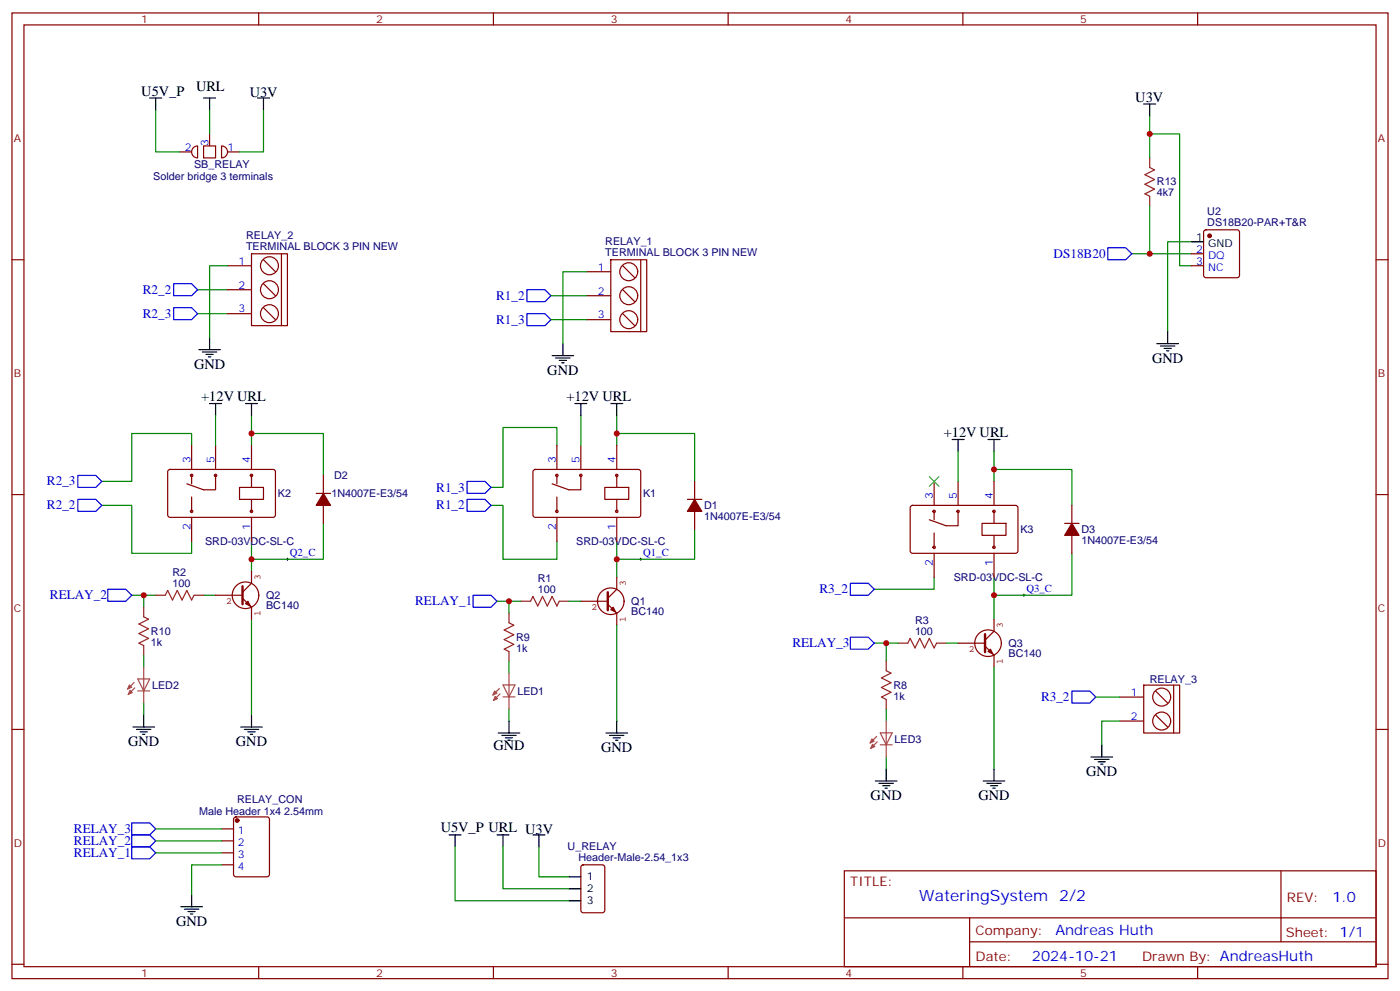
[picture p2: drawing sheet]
<svg xmlns="http://www.w3.org/2000/svg" width="412mm" height="292mm" viewBox="0 0 412 292" stroke-linecap="round" stroke-linejoin="round" font-family="sans-serif">
<g fill="none" stroke="#870000" stroke-width=".35">
<path d="M3.5 3.8h405.4v284.3h-405.4zM7.1 7.3h398.2v277.3h-398.2zM76.2 3.8v3.5M145.3 3.8v3.5M214.5 3.8v3.5M283.6 3.8v3.5M352.8 3.8v3.5M61.7 39.4v3.6M52.9 44.7h3.5M67 44.7h3.6M3.5 76.5h3.6M67 78.2h7.1"/>
<path d="M74.1 74.7h10.6v21.2h-10.6zM77.6 76.5l3.5 3.5M82.9 74.7v21.2M179.9 76.5h10.6v21.1h-10.6zM183.4 78.2l3.6 3.6M188.7 76.5v21.1M351 78.2h3.5M351 74.7h3.5M354.8 67.9l.4-.2h9.2l.5 .2 .2 .5v12.7l-.2 .5-.5 .2h-9.2l-.5-.3-.2-.4v-12.7zM405.3 76.5h3.6M67 85.3h7.1M67 92.4h7.1"/>
<path d="M77.6 83.5l3.5 3.6M77.6 90.6l3.5 3.5M172.9 80h7M172.9 87.1h7M172.9 94.1h7M183.4 85.3l3.6 3.5M183.4 92.4l3.6 3.5M49.6 138.4l.5-.2 30.6 .1 .4 .6v13l-.7 .4h-30.6l-.4-.7v-12.7zM56.4 131.2v7M56.4 140v2.5M63.5 140v4.2h-3.5l-5-1.7M63.5 131.2v7"/>
<path d="M74.1 131.2v7M74.1 140v3.5M95.2 140v5.3M157.2 138.4l.5-.2 30.6 .1 .4 .6v13l-.7 .4h-30.6l-.4-.7v-12.7zM164 131.2v7M164 140v2.5M171.1 140v4.2h-3.5l-5-1.7M171.1 131.2v7M181.7 131.2v7M181.7 140v3.5M3.5 145.6h3.6M56.4 146.3v4.3"/>
<path d="M56.4 152.3v7.1M70.6 143.5h7v3.5h-7zM74.1 147v3.6M74.1 152.3v7.1M93.1 145.3h4.3M95.2 148.8v5.3M164 146.3v4.3M164 152.3v7.1M178.2 143.5h7v3.5h-7zM181.7 147v3.6M181.7 152.3v7.1M202.5 147h4.2"/>
<path d="M204.6 141.7v5.3M204.6 150.6v5.3M268.3 149l.5-.2 30.6 .1 .5 .6-.1 13-.6 .4-30.7-.1-.4-.6v-12.7zM275.2 141.7v7.1M275.2 150.6v2.4M275.2 156.9v4.2M282.2 150.6v4.2h-3.5l-4.9-1.8M282.2 141.7v7.1M289.3 154.1h7v3.5h-7zM292.8 141.7v7.1M292.8 150.6v3.5M292.8 157.6v3.5"/>
<path d="M313.6 154.1h4.3M315.7 148.8v5.3M315.7 157.6v5.3M405.3 145.6h3.6M275.2 162.9v7.1M292.8 162.9v7.1M3.5 214.8h3.6M329.8 205.2h7.1M329.8 212.3h7.1M336.9 201.7h10.6v14.1h-10.6zM340.4 203.5l3.6 3.5M340.4 210.5l3.6 3.6"/>
<path d="M345.7 201.7v14.1M405.3 214.8h3.6M65.3 244.1h3.5M65.3 247.6h3.5M65.3 251.1h3.5M65.3 254.6h3.5M69 240.7l.5-.2h9.2l.6 .5 .1 16.5-.5 .6-9.4 .1-.7-.5v-16.5zM171.3 254.8l.5-.2h5.6l.7 .5 .1 12.9-.5 .7h-5.9l-.6-.4-.1-13zM248.7 256.4h156.6v28.2h-156.6zM377.3 256.4v20.9M248.7 270.2h156.5M285.6 277.3h119.6"/>
<path d="M285.6 270.2v14.2M3.5 283.9h3.6M76.2 284.6v3.5M145.3 284.6v3.5M214.5 284.6v3.5M283.6 284.6v3.5M352.8 284.6v3.5M405.3 283.9h3.6"/>
<circle cx="79.4" cy="78.2" r="2.65"/>
<circle cx="79.4" cy="92.4" r="2.65"/>
<circle cx="79.4" cy="85.3" r="2.65"/>
<circle cx="185.2" cy="87.1" r="2.65"/>
<circle cx="185.2" cy="94.1" r="2.65"/>
<circle cx="185.2" cy="80" r="2.65"/>
<circle cx="56.4" cy="140" r=".35"/>
<circle cx="63.5" cy="140" r=".35"/>
<circle cx="74.1" cy="140" r=".35"/>
<circle cx="164" cy="140" r=".35"/>
<circle cx="171.1" cy="140" r=".35"/>
<circle cx="181.7" cy="140" r=".35"/>
<circle cx="56.4" cy="150.6" r=".35"/>
<circle cx="74.1" cy="150.6" r=".35"/>
<circle cx="164" cy="150.6" r=".35"/>
<circle cx="181.7" cy="150.6" r=".35"/>
<circle cx="275.2" cy="150.6" r=".35"/>
<circle cx="282.2" cy="150.6" r=".35"/>
<circle cx="292.8" cy="150.6" r=".35"/>
<circle cx="275.2" cy="161.1" r=".35"/>
<circle cx="292.8" cy="161.1" r=".35"/>
<circle cx="342.2" cy="212.3" r="2.65"/>
<circle cx="342.2" cy="205.2" r="2.65"/>
</g>
<path d="M84.3 164.7h.7M84.7 164.3v.7M188.4 164.7h.7M188.7 164.3v.7M301.3 175.3h.7M301.6 174.9v.7" fill="none" stroke="#000" stroke-width=".29"/>
<g fill="none" stroke="#008700" stroke-width=".35">
<path d="M45.9 32.4v12.3h7M61.7 32.4v7M77.6 32.4v12.3h-7M338.7 34.1v5.3h8.8v38.8h3.5M338.7 39.4v7.1M67 78.2h-5.3v21.2M333.4 74.7h5.3M338.7 60.6v14.1h12.3M351 71.2h-7v26.4M58.2 92.4h8.8M58.2 85.3h8.8M162.3 87.1h10.6"/>
<path d="M162.3 94.1h10.6M172.9 80h-7.1v21.2M56.4 131.2v-3.6h-17.6v14.1h-8.8M63.5 122.3v8.9M74.1 127.6h21.1v12.4M74.1 122.3v8.9M164 131.2v-5.3h-15.8v17.6h-3.6M171.1 122.3v8.9M181.7 127.6h22.9v14.1M181.7 122.3v8.9M282.2 132.9v8.8M292.8 138.2h22.9v10.6"/>
<path d="M292.8 132.9v8.8M30 148.8h8.8v14.1h17.6v-3.5M74.1 159.4v8.8M95.2 154.1v10.6h-21.1M144.6 148.8h3.6v15.9h15.8v-5.3M181.7 159.4v10.6M204.6 155.9v8.8h-22.9M38.8 175.3h7.1M42.3 175.3v3.5M60 175.3h3.5M146.4 177h7.1M149.9 177v3.6"/>
<path d="M167.6 177h3.5M275.2 170v3.5h-17.7M292.8 170v12.3M315.7 162.9v12.4h-22.9M42.3 192.9v3.5M74.1 182.3v28.2M149.9 194.7v3.5M181.7 184.1v28.2M257.5 189.4h7.1M261.1 189.4v5.3M278.7 189.4h3.5M292.8 196.4v30"/>
<path d="M42.3 207v3.5M149.9 208.8v3.5M261.1 208.8v3.5M322.8 205.2h7M329.8 212.3h-5.2v7.1M261.1 222.9v3.5M45.9 244.1h19.4M45.9 247.6h19.4M45.9 251.1h19.4M65.3 254.6h-8.9v8.9M134.1 249.3v15.9h33.5M148.2 249.3v12.4h19.4"/>
<path d="M158.7 249.3v8.9h8.9"/>
</g>
<g fill="none" stroke="#000" stroke-width=".35">
<path d="M44.1 28.9h3.5M45.9 28.9v3.5M60 28.9h3.5M61.7 28.9v3.5M75.8 28.9h3.6M77.6 28.9v3.5M336.9 30.6h3.5M338.7 30.6v3.5M351 71.2h3.5M61.7 99.4v3.5M344 97.6v3.6M58.6 102.9h6.3"/>
<path d="M59.6 103.6h4.3M60.7 104.4h2.1M61.4 105.1h.7M61.7 118.8h3.6M63.5 118.8v3.5M72.3 118.8h3.5M74.1 118.8v3.5M162.6 104.7h6.4M163.7 105.4h4.2M164.7 106.1h2.2M165.5 106.8h.7M165.8 101.2v3.5"/>
<path d="M169.3 118.8h3.6M171.1 118.8v3.5M179.9 118.8h3.5M181.7 118.8v3.5M340.8 101.2h6.3M341.8 101.9h4.3M342.9 102.6h2.1M343.6 103.3h.7M280.5 129.4h3.5M282.2 129.4v3.5M291 129.4h3.6M292.8 129.4v3.5"/>
<path d="M39.2 214.1h6.3M40.2 214.8h4.2M41.3 215.5h2.1M42 216.2h.7M42.3 210.5v3.6M70.9 214.1h6.4M72 214.8h4.2M73 215.5h2.1M73.7 216.2h.7M74.1 210.5v3.6M146.8 215.8h6.3M147.8 216.5h4.2"/>
<path d="M148.9 217.2h2.1M149.6 217.9h.7M149.9 212.3v3.5M178.5 215.8h6.4M179.6 216.5h4.2M180.6 217.2h2.1M181.3 217.9h.7M181.7 212.3v3.5M324.6 219.4v3.5M257.9 229.9h6.3M258.9 230.6h4.3M260 231.4h2.1"/>
<path d="M260.7 232.1h.7M261.1 226.4v3.5M289.6 229.9h6.4M290.7 230.6h4.2M291.7 231.4h2.2M292.5 232.1h.7M292.8 226.4v3.5M321.4 222.9h6.3M322.4 223.6h4.3M323.5 224.3h2.1M324.2 225h.7M132.3 245.8h3.5"/>
<path d="M134.1 245.8v3.5M146.4 245.8h3.5M148.2 245.8v3.5M157 245.8h3.5M158.7 245.8v3.5M167.6 258.2h3.5M53.3 267h6.3M54.3 267.7h4.3M55.4 268.4h2.1M56.1 269.1h.7M56.4 263.5v3.5M167.6 265.2h3.5"/>
<path d="M167.6 261.7h3.5"/>
</g>
<path d="M338.7 46.5v2.8l1.4 .7-2.8 1.4 2.8 1.4-2.8 1.5 2.8 1.4-2.8 1.4 1.4 .7v2.8M42.3 178.8v2.8l1.4 .7-2.8 1.4 2.8 1.4-2.8 1.4 2.8 1.5-2.8 1.4 1.4 .7v2.8M45.9 175.3h2.8l.7-1.5 1.4 2.9 1.4-2.9 1.4 2.9 1.4-2.9 1.4 2.9 .7-1.4h2.9M153.5 177h2.8l.7-1.4 1.4 2.8 1.4-2.8 1.4 2.8 1.4-2.8 1.4 2.8 .7-1.4h2.9M149.9 180.6v2.8l1.4 .7-2.8 1.4 2.8 1.4-2.8 1.4 2.8 1.4-2.8 1.4 1.4 .7v2.9M261.1 194.7v2.8l1.4 .7-2.9 1.4 2.9 1.4-2.9 1.4 2.9 1.4-2.9 1.4 1.5 .8v2.8M264.6 189.4h2.8l.7-1.4 1.4 2.8 1.4-2.8 1.4 2.8 1.5-2.8 1.4 2.8 .7-1.4h2.8" fill="none" stroke="#8c2424" stroke-width=".35"/>
<g fill="none" stroke="#00f" stroke-width=".35">
<path d="M326.3 73h5.3l1.8 1.7-1.8 1.8h-5.3zM51.2 90.6h5.2l1.8 1.8-1.8 1.7h-5.2zM51.2 83.5h5.2l1.8 1.8-1.8 1.8h-5.2zM155.2 85.3h5.3l1.8 1.8-1.8 1.7h-5.3zM155.2 92.4h5.3l1.8 1.7-1.8 1.8h-5.3zM22.9 140h5.3l1.8 1.7-1.8 1.8h-5.3zM22.9 147h5.3l1.8 1.8-1.8 1.8h-5.3zM137.6 141.7h5.3l1.7 1.8-1.7 1.8h-5.3zM137.6 147h5.3l1.7 1.8-1.7 1.8h-5.3zM31.7 173.5h5.3l1.8 1.8-1.8 1.7h-5.3zM139.3 175.3h5.3l1.8 1.7-1.8 1.8h-5.3zM250.5 171.7h5.3l1.7 1.8-1.7 1.8h-5.3z"/>
<path d="M250.5 187.6h5.3l1.7 1.8-1.7 1.7h-5.3zM315.7 203.5h5.3l1.8 1.7-1.8 1.8h-5.3zM38.8 245.8h5.3l1.8 1.8-1.8 1.7h-5.3zM38.8 242.3h5.3l1.8 1.8-1.8 1.7h-5.3zM38.8 249.3h5.3l1.8 1.8-1.8 1.8h-5.3z"/>
</g>
<g fill="#870000" stroke="#870000" stroke-width=".35">
<path d="M204.6 147l2.1 3.6h-4.2z"/>
<path d="M315.7 154.1l2.2 3.5h-4.3z"/>
<path d="M95.2 145.3l2.2 3.5h-4.3z"/>
<circle cx="69.8" cy="241.6" r=".53"/>
<circle cx="356.3" cy="69.4" r=".53"/>
</g>
<g fill="none" stroke="#a64a4a" stroke-width=".35">
<path d="M40.6 199.9h3.5l-1.8 3.5zM42.3 196.4v7M149.9 198.2v7M39.5 201l-1.9 1.9M39.7 202.5l-2 2M40.6 203.4h3.5M42.3 203.5v3.5M147.1 202.7l-1.9 2M147.3 204.3l-2 1.9M148.2 201.7h3.5l-1.8 3.5zM148.2 205.2h3.5M149.9 205.3v3.5"/>
<path d="M258.2 216.8l-1.9 2M258.4 218.4l-1.9 2M259.3 215.8h3.5l-1.7 3.5zM259.3 219.3h3.5M261.1 212.3v7M261.1 219.4v3.5"/>
</g>
<g fill="#a64a4a" stroke="#a64a4a" stroke-width=".29">
<path d="M38.1 201.7l.7 .7-1.2 .5z"/>
<path d="M38.3 203.2l.7 .8-1.3 .5z"/>
<path d="M145.7 203.4l.7 .7-1.2 .6z"/>
<path d="M145.9 205l.7 .7-1.3 .5z"/>
<path d="M256.8 217.5l.7 .7-1.2 .6z"/>
<path d="M257 219.1l.7 .7-1.2 .6z"/>
</g>
<g fill="#850000" stroke="#850000" stroke-width=".35">
<path d="M291 191.8l.7-.7 .8 1.4z"/>
<path d="M73 177l.7 1.4-1.4-.7z"/>
<path d="M179.9 179.5l.7-.7 .7 1.4z"/>
</g>
<g fill="none" stroke="#850000" stroke-width=".35">
<path d="M63.5 175.3h7.9M71.4 176.1l2.7 2.7v3.5M74.1 168.2v3.5l-2.7 2.7M171.1 177h7.9M179 177.9l2.7 2.7v3.5M181.7 170v3.5l-2.7 2.6M282.2 189.4h8M290.2 190.3l2.6 2.6v3.5M292.8 182.3v3.5l-2.6 2.7M295 189.4a3.9 3.9 0 0 0-5.7-3.5 3.9 3.9 0 0 0-.7 6.6 3.9 3.9 0 0 0 6.3-2.3l.1-.8"/>
<circle cx="72.3" cy="175.3" r="3.9"/>
<circle cx="179.9" cy="177" r="3.9"/>
</g>
<path d="M71.4 172.6v5.3M179 174.4v5.3M290.2 186.7v5.3" fill="none" stroke="#850000" stroke-width=".71"/>
<path d="M273.8 140.3l2.8 2.9M276.6 140.3l-2.8 2.9" fill="none" stroke="#3c3" stroke-width=".35"/>
<path d="M57 43.5l1.2-.5v3.5a1.76 1.76 0 0 1-1.6-1.1 1.76 1.76 0 0 1 .4-1.9zM60 43h3.5v3.5h-3.5zM65.3 43a1.76 1.76 0 0 1 1.7 1.7 1.76 1.76 0 0 1-1.7 1.8z" fill="none" stroke="#900" stroke-width=".35"/>
<g fill="#c00">
<circle cx="261.1" cy="189.4" r=".88"/>
<circle cx="42.3" cy="175.3" r=".88"/>
<circle cx="149.9" cy="177" r=".88"/>
<circle cx="292.8" cy="175.3" r=".88"/>
<circle cx="292.8" cy="138.2" r=".88"/>
<circle cx="181.7" cy="164.7" r=".88"/>
<circle cx="181.7" cy="127.6" r=".88"/>
<circle cx="74.1" cy="164.7" r=".88"/>
<circle cx="74.1" cy="127.6" r=".88"/>
<circle cx="338.7" cy="74.7" r=".88"/>
<circle cx="338.7" cy="39.4" r=".88"/>
</g>
<g font-size="4.6" fill="#00f">
<text x="270.8" y="265.4">WateringSystem</text>
<text x="312" y="265.4">2/2</text>
</g>
<g font-size="4.2">
<text x="41.6" y="28.2">U5V_P</text>
<text x="57.7" y="26.7">URL</text>
<text x="73.6" y="28.5">U3V</text>
<text x="334.4" y="29.9">U3V</text>
<text x="339.4" y="106.8">GND</text>
<text x="57.1" y="108.6">GND</text>
<text x="161.2" y="110.3">GND</text>
<text x="59.3" y="118.1">+12V URL</text>
<text x="166.9" y="118.1">+12V URL</text>
<text x="278" y="128.7">+12V URL</text>
<text x="37.7" y="219.7">GND</text>
<text x="69.5" y="219.7">GND</text>
<text x="145.3" y="220.8">GND</text>
<text x="177.1" y="221.5">GND</text>
<text x="320" y="228.5">GND</text>
<text x="256.5" y="235.6">GND</text>
<text x="288.2" y="235.6">GND</text>
<text x="129.8" y="245.1">U5V_P URL U3V</text>
<text x="51.9" y="272.6">GND</text>
</g>
<g font-size="4.2" fill="#00f">
<text x="392.5" y="265.7">1.0</text>
<text x="310.9" y="275.2">Andreas Huth</text>
<text x="304" y="283">2024-10-21</text>
</g>
<g font-size="3.9" fill="#00f">
<text x="310.4" y="75.9">DS18B20</text>
<text x="42.1" y="86.5">R2_2</text>
<text x="146.1" y="88.3">R1_2</text>
<text x="42.1" y="93.5">R2_3</text>
<text x="146.1" y="95.3">R1_3</text>
<text x="13.8" y="142.9">R2_3</text>
<text x="13.8" y="150">R2_2</text>
<text x="128.5" y="144.7">R1_3</text>
<text x="128.5" y="150">R1_2</text>
<text x="14.7" y="176.4">RELAY_2</text>
<text x="122.3" y="178.2">RELAY_1</text>
<text x="241.4" y="174.7">R3_2</text>
<text x="233.4" y="190.5">RELAY_3</text>
<text x="306.6" y="206.5">R3_2</text>
<text x="21.8" y="245.3">RELAY_3</text>
<text x="21.8" y="248.8">RELAY_2</text>
<text x="21.8" y="252.3">RELAY_1</text>
</g>
<g font-size="3.9" fill="#800">
<text x="250.5" y="261">TITLE:</text>
<text x="379.1" y="265.7">REV:</text>
<text x="287.4" y="275.2">Company:</text>
<text x="378.7" y="275.8">Sheet: 1/1</text>
<text x="287.4" y="282.9">Date:</text>
<text x="336.4" y="282.9">Drawn By: AndreasHuth</text>
</g>
<g font-size="3.2" fill="#800">
<text x="41.6" y="6.8">1</text>
<text x="110.8" y="6.8">2</text>
<text x="179.9" y="6.8">3</text>
<text x="249.1" y="6.8">4</text>
<text x="318.2" y="6.8">5</text>
<text x="4.1" y="41.9">A</text>
<text x="405.9" y="41.9">A</text>
<text x="4.1" y="111.1">B</text>
<text x="405.9" y="111.1">B</text>
<text x="4.1" y="180.2">C</text>
<text x="405.9" y="180.2">C</text>
<text x="4.1" y="249.3">D</text>
<text x="405.9" y="249.3">D</text>
<text x="41.6" y="287.6">1</text>
<text x="110.8" y="287.6">2</text>
<text x="179.9" y="287.6">3</text>
<text x="249.1" y="287.6">4</text>
<text x="318.2" y="287.6">5</text>
</g>
<g font-size="3.2" fill="#00f">
<text x="54.4" y="44.4">2</text>
<text x="61.4" y="43" transform="rotate(-90 61.4 43)">3</text>
<text x="67" y="44.4">1</text>
<text x="70.3" y="77.9">1</text>
<text x="352.3" y="74.4">2</text>
<text x="352.3" y="77.9">3</text>
<text x="355.8" y="76.1">DQ</text>
<text x="176.1" y="79.7">1</text>
<text x="355.8" y="79.7">NC</text>
<text x="70.3" y="84.9">2</text>
<text x="176.1" y="86.7">2</text>
<text x="70.3" y="92">3</text>
<text x="176.1" y="93.8">3</text>
<text x="56.1" y="136.5" transform="rotate(-90 56.1 136.5)">3</text>
<text x="63.1" y="136.5" transform="rotate(-90 63.1 136.5)">5</text>
<text x="73.7" y="136.5" transform="rotate(-90 73.7 136.5)">4</text>
<text x="163.7" y="136.5" transform="rotate(-90 163.7 136.5)">3</text>
<text x="170.7" y="136.5" transform="rotate(-90 170.7 136.5)">5</text>
<text x="181.3" y="136.5" transform="rotate(-90 181.3 136.5)">4</text>
<text x="274.8" y="147" transform="rotate(-90 274.8 147)">3</text>
<text x="281.9" y="147" transform="rotate(-90 281.9 147)">5</text>
<text x="292.5" y="147" transform="rotate(-90 292.5 147)">4</text>
<text x="56.1" y="156.1" transform="rotate(-90 56.1 156.1)">2</text>
<text x="73.7" y="156.1" transform="rotate(-90 73.7 156.1)">1</text>
<text x="163.7" y="156.1" transform="rotate(-90 163.7 156.1)">2</text>
<text x="181.3" y="156.1" transform="rotate(-90 181.3 156.1)">1</text>
<text x="85.4" y="163.8">Q2_C</text>
<text x="189.4" y="163.8">Q1_C</text>
<text x="274.8" y="166.7" transform="rotate(-90 274.8 166.7)">2</text>
<text x="292.5" y="166.7" transform="rotate(-90 292.5 166.7)">1</text>
<text x="302.3" y="174.4">Q3_C</text>
<text x="333.1" y="204.9">1</text>
<text x="333.1" y="211.9">2</text>
<text x="70.1" y="245.5">1</text>
<text x="70.1" y="249">2</text>
<text x="70.1" y="252.5">3</text>
<text x="70.1" y="256">4</text>
</g>
<g font-size="3.2" fill="#000080">
<text x="45.1" y="52.9">Solder bridge 3 terminals</text>
<text x="57.2" y="49.4">SB_RELAY</text>
<text x="340.8" y="57.8">4k7</text>
<text x="340.8" y="54.6">R13</text>
<text x="355.6" y="63.4">U2</text>
<text x="72.5" y="70.3">RELAY_2</text>
<text x="355.6" y="66.5">DS18B20-PAR+T&amp;R</text>
<text x="72.5" y="73.5">TERMINAL BLOCK 3 PIN NEW</text>
<text x="178.3" y="75.2">TERMINAL BLOCK 3 PIN NEW</text>
<text x="178.3" y="72.1">RELAY_1</text>
<text x="98.4" y="141.1">D2</text>
<text x="81.8" y="146.4">K2</text>
<text x="97.6" y="146.4">1N4007E-E3/54</text>
<text x="189.4" y="146.3">K1</text>
<text x="207.4" y="149.9">D1</text>
<text x="207.4" y="153.2">1N4007E-E3/54</text>
<text x="60.4" y="160.5">SRD-03VDC-SL-C</text>
<text x="169.7" y="160.5">SRD-03VDC-SL-C</text>
<text x="300.6" y="156.9">K3</text>
<text x="318.6" y="160.2">1N4007E-E3/54</text>
<text x="318.6" y="157">D3</text>
<text x="50.8" y="172.8">100</text>
<text x="50.8" y="169.6">R2</text>
<text x="158.4" y="171.4">R1</text>
<text x="280.9" y="171.1">SRD-03VDC-SL-C</text>
<text x="78.4" y="179.4">BC140</text>
<text x="78.4" y="176.4">Q2</text>
<text x="158.4" y="174.6">100</text>
<text x="186" y="178.2">Q1</text>
<text x="186" y="181.1">BC140</text>
<text x="269.5" y="183.7">R3</text>
<text x="44.4" y="190.1">1k</text>
<text x="44.4" y="187">R10</text>
<text x="152" y="191.9">1k</text>
<text x="152" y="188.8">R9</text>
<text x="269.5" y="186.9">100</text>
<text x="297.1" y="190.5">Q3</text>
<text x="297.1" y="193.5">BC140</text>
<text x="44.8" y="202.8">LED2</text>
<text x="263.2" y="202.9">R8</text>
<text x="338.7" y="201.1">RELAY_3</text>
<text x="152.4" y="204.5">LED1</text>
<text x="263.2" y="206">1k</text>
<text x="263.5" y="218.6">LED3</text>
<text x="58.7" y="239.9">Male Header 1x4 2.54mm</text>
<text x="69.9" y="236.3">RELAY_CON</text>
<text x="167.2" y="250.4">U_RELAY</text>
<text x="170.4" y="253.6">Header-Male-2.54_1x3</text>
</g>
<g font-size="3.2">
<text x="352.3" y="70.8">1</text>
<text x="355.8" y="72.6">GND</text>
<text x="172.9" y="259.2">1</text>
<text x="172.9" y="262.7">2</text>
<text x="172.9" y="266.3">3</text>
</g>
<g font-size="2.8" fill="#840000">
<text x="76.7" y="170.8" transform="rotate(-90 76.7 170.8)">3</text>
<text x="184.3" y="172.6" transform="rotate(-90 184.3 172.6)">3</text>
<text x="66.6" y="177.9">2</text>
<text x="174.2" y="179.7">2</text>
<text x="76.7" y="181.4" transform="rotate(-90 76.7 181.4)">1</text>
<text x="184.3" y="183.2" transform="rotate(-90 184.3 183.2)">1</text>
<text x="295.5" y="184.9" transform="rotate(-90 295.5 184.9)">3</text>
<text x="285.3" y="192">2</text>
<text x="295.5" y="195.5" transform="rotate(-90 295.5 195.5)">1</text>
</g>
</svg>
